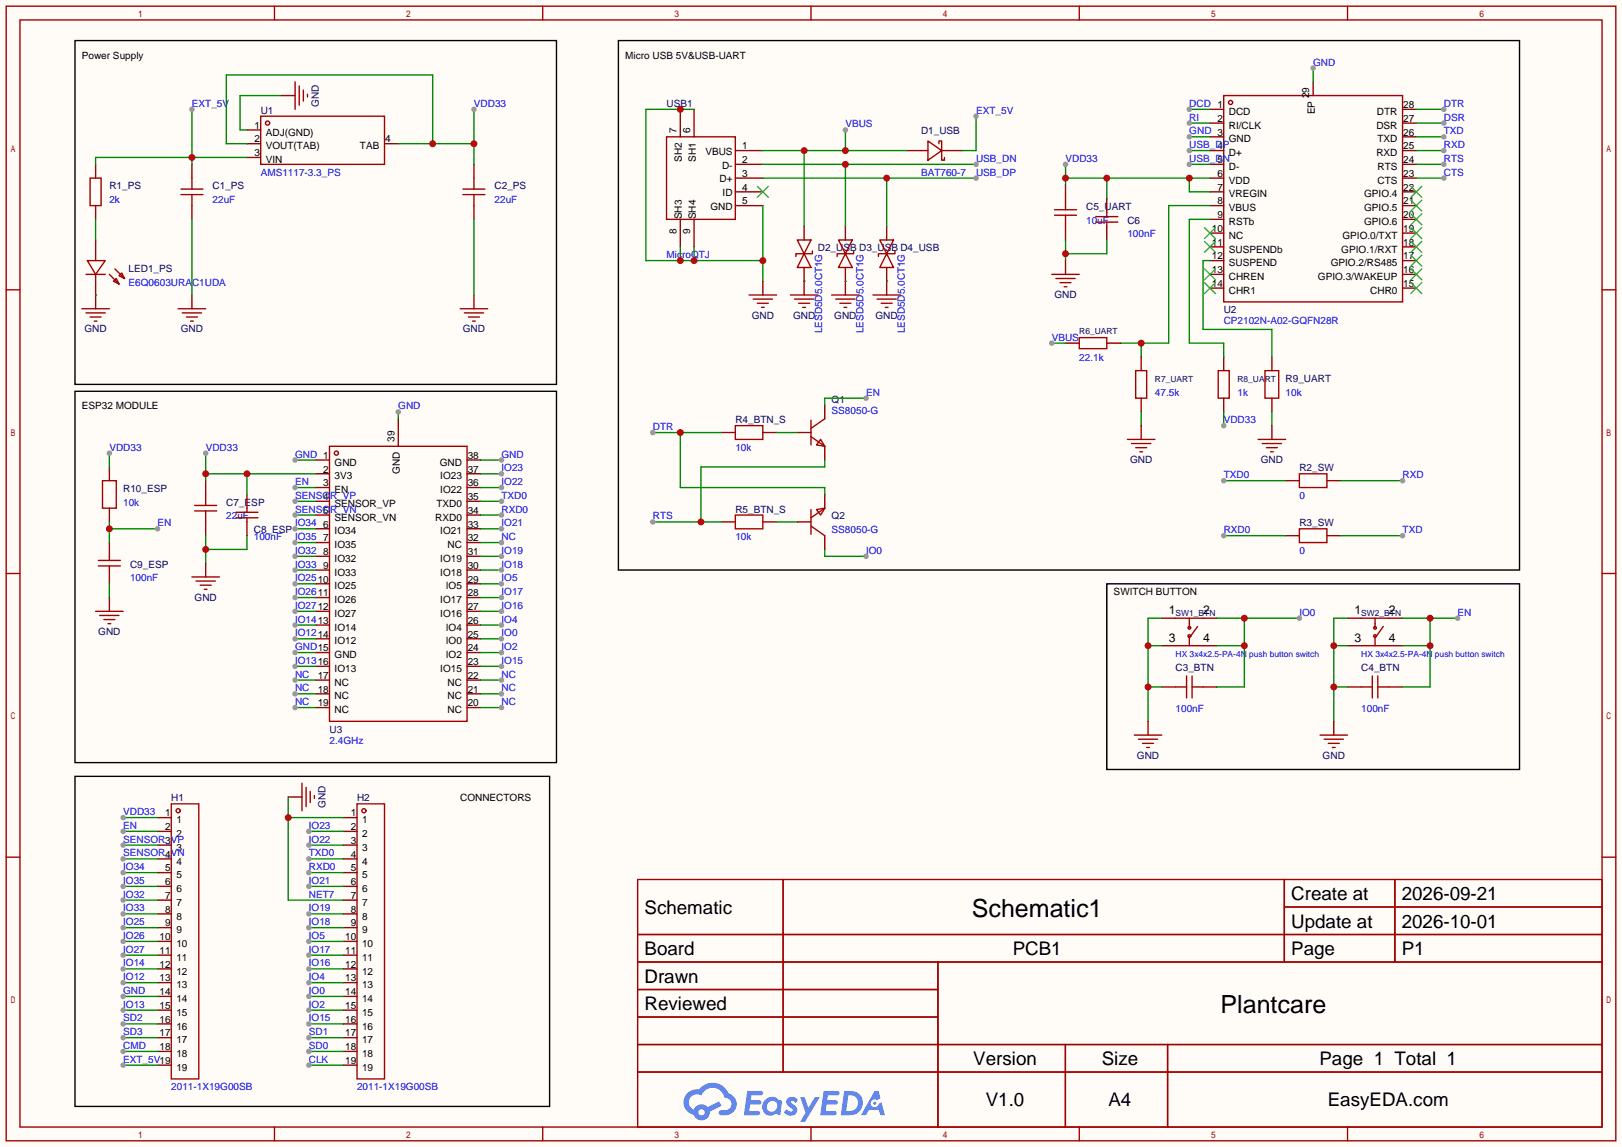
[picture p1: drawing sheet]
<svg xmlns="http://www.w3.org/2000/svg" width="299mm" height="212mm" viewBox="0 0 299 212" stroke-linecap="round" stroke-linejoin="round" font-family="sans-serif">
<path d="M0 0h299.5v211.8h-299.5z" fill="#fffcf7"/>
<g fill="none" stroke="#a10000" stroke-width=".25">
<path d="M1.1 1.1h297.2v209.6h-297.2zM3.7 3.7h292.1v204.5h-292.1zM50.7 1.1v2.6M100.2 1.1v2.6M149.7 1.1v2.6M199.3 1.1v2.6M248.8 1.1v2.6M1.1 53.5h2.6M295.8 53.5h2.5M1.1 105.9h2.6M295.8 105.9h2.5M1.1 158.3h2.6"/>
<path d="M295.8 158.3h2.5M117.7 162.4h178.1v45.8h-178.1zM117.7 172.6h178.1M117.7 177.7h178.1M144.6 162.4v35.6M173.2 177.7v30.5M237.1 162.4v15.3M237.1 167.5h58.7M257.5 162.4v15.3M117.7 182.8h55.5M117.7 192.9h178.1M117.7 187.8h55.5"/>
<path d="M117.7 198h178.1M196.7 192.9v15.3M215.6 192.9v15.3M50.7 208.2v2.5M100.2 208.2v2.5M149.7 208.2v2.5M199.3 208.2v2.5M248.8 208.2v2.5"/>
</g>
<g fill="#5487ff">
<path d="M145.5 202.8a1.3 1.3 0 0 1 1.8 .3l-.4 .6a.54 .54 0 0 0-.9-.2l.1 .2a1.58 1.58 0 0 1 1.1 1.6 1.43 1.43 0 0 1-2.5 .1l.5-.6a.64 .64 0 0 0 .5 .5 .64 .64 0 0 0 .7-.3l-.2-.2a1.6 1.6 0 0 1-1-1.6z"/>
<path d="M147.7 202.7h.9l.7 1.9 1.1-1.9h.9l-2.7 4.5h-.9l1-1.7z"/>
<path d="M138 201.5h1.6a1.31 1.31 0 0 1 1.2 .2 .4 .4 0 0 1-.3 .6h-1.8l-.1 .9h1.6a.4 .4 0 0 1 .4 .4 .4 .4 0 0 1-.4 .4h-1.7l-.2 1.2h.8a1.23 1.23 0 0 1 1.2 .2 .39 .39 0 0 1-.3 .6h-2.7z"/>
<path d="M152.1 201.5h1.6a1.32 1.32 0 0 1 1.3 .2 .39 .39 0 0 1-.4 .6h-1.7l-.2 .9h1.7a.4 .4 0 0 1 .3 .4 .4 .4 0 0 1-.4 .4h-1.7l-.2 1.2h.8a1.23 1.23 0 0 1 1.2 .2 .39 .39 0 0 1-.3 .6h-2.7z"/>
<path d="M161.5 201.5h.7l.4 1.3-.7 .4a.75 .75 0 0 0-1.1 .3 .75 .75 0 0 0 .5 1 .75 .75 0 0 0 .9-.6l.6-.3 .6 2.4h-.9l-.2-1h-1.9l-.5 1h-.9z"/>
<path d="M155.9 201.5l-.7 4.5h1.5a2.27 2.27 0 0 0 2.6-2.3 2.27 2.27 0 0 0-2.7-2.2zM156.6 202.3a1.5 1.5 0 0 1 1.8 1.5 1.5 1.5 0 0 1-1.9 1.4h-.3z"/>
<path d="M141.3 203.1a1.62 1.62 0 0 0-.4 2.1 1.62 1.62 0 0 0 2 .7l.4-.3 .3 .3 .5 .1 .3-2.5-.2-.3h-.4a1.58 1.58 0 0 0-2.5-.1zM141.9 203.6a.99 .99 0 0 1 1.6 .3 .99 .99 0 0 1-.9 1.4 .94 .94 0 0 1-1-.5 .94 .94 0 0 1 .3-1.2z"/>
<path d="M126.9 201.9a2.37 2.37 0 0 0 1.2 4 1.54 1.54 0 0 0 1.7 1 1.54 1.54 0 0 0 1.3-1.6l2.1-1.1-.5-.8-2 1.1a1.57 1.57 0 0 0-2.6 .4 1.5 1.5 0 0 1-.8-2.1 1.5 1.5 0 0 1 2.2-.5 2.23 2.23 0 0 1 2.3-1.4 2.23 2.23 0 0 1 2 1.8 1.16 1.16 0 0 1 1.2 1.1 1.16 1.16 0 0 1-1 1.3h-.7a.47 .47 0 0 0-.6 .3 .47 .47 0 0 0 .4 .6 2.23 2.23 0 0 0 2.3-.7 2.23 2.23 0 0 0 .4-2.3 2.16 2.16 0 0 0-1.3-1.1 3.2 3.2 0 0 0-5.4-.7l-1.2 .1zM129 205.4a.58 .58 0 0 1 1.1 0 .58 .58 0 0 1-1.1 0z"/>
<circle cx="161.5" cy="203.8" r=".28"/>
</g>
<g fill="none" stroke="#a10000" stroke-width=".25">
<path d="M16.6 32.9h2.1v5.1h-2.1zM33.4 35.9h4.1M33.4 34.9h4.1M35.4 32.9v2M35.4 35.9v2.1M48.1 21.5h22.9v8.9h-22.9zM85.5 35.9h4M85.5 34.9h4M87.5 32.9v2M87.5 35.9v2.1M15.9 50.7h3.5M16.1 48.1h3.3l-1.7 2.6z"/>
<path d="M20.2 50.7l1.8 1.8M21.2 49.7l1.8 1.7M21.5 51.4l.5 1.1-1-.6zM22 50.9l.5-.5 .5 1z"/>
<circle cx="49.4" cy="22.7" r=".38"/>
</g>
<path d="M17.7 30.4v2.5M17.7 38v2.5M35.4 30.4v2.5M35.4 38v2.5M45.6 24h2.5M45.6 26.5h2.5M45.6 29.1h2.5M71 26.5h2.5M87.5 30.4v2.5M87.5 38v2.5M17.7 44.3v3.8M17.7 50.7v3.8" fill="none" stroke="#870000" stroke-width=".25"/>
<path d="M35.4 20.2v10.2M45.6 29.1h-27.9v1.3M17.7 40.5v3.8" fill="none" stroke="#008700" stroke-width=".25"/>
<circle cx="35.4" cy="29.1" r=".63" fill="#c00"/>
<circle cx="35.4" cy="20.2" r=".51" fill="#999"/>
<path d="M51.9 17.7h2.6M17.7 54.5v2.5M35.4 54.5v2.5" fill="none" stroke="#870000" stroke-width=".25"/>
<path d="M54.5 15.1v5.1M55.2 15.9v3.5M56 16.6v2.1M56.8 17.4v.5M15.1 57h5.1M15.9 57.8h3.5M16.6 58.5h2.1M17.4 59.3h.5M32.9 57h5.1M33.7 57.8h3.5M34.4 58.5h2M35.2 59.3h.5" fill="none" stroke="#a10000" stroke-width=".25"/>
<path d="M51.9 17.7h-7.6v6.3h1.3M45.6 26.5h-3.8v-12.7h38.1v12.7M73.5 26.5h14M87.5 20.2v10.2M17.7 54.5h.1M35.4 40.5v14" fill="none" stroke="#008700" stroke-width=".25"/>
<g fill="#c00">
<circle cx="79.9" cy="26.5" r=".63"/>
<circle cx="87.5" cy="26.5" r=".63"/>
</g>
<circle cx="87.5" cy="20.2" r=".51" fill="#999"/>
<g fill="none" stroke="#870000" stroke-width=".25">
<path d="M125.6 20.2v5.1M128.1 20.2v5.1M135.8 27.8h5M135.8 30.4h5M135.8 32.9h5M135.8 35.4h5M135.8 38h5M167.5 27.8h2.6M175.1 27.8h2.6M87.5 54.5v2.5M125.6 40.5v5.1M128.1 40.5v5.1"/>
<path d="M148.5 41.8v2.5M148.5 49.4v2.5M156.1 41.8v2.5M156.1 49.4v2.5M163.7 41.8v2.5M163.7 49.4v2.5"/>
</g>
<g fill="none" stroke="#a10000" stroke-width=".25">
<path d="M123.1 25.3h12.7v15.2h-12.7zM170.1 27.8h1.2M171.3 26l2.6 1.8-2.6 1.8zM173.4 26.5v-.5h.5v3.6h.5v-.5M173.9 27.8h1.2M85 57h5M85.7 57.8h3.6M86.5 58.5h2M87.2 59.3h.6M147.2 44.3h2.5l-1.2 2.6zM148.5 46.9l1.2 2.5h-2.5zM150 46.4v.5h-3.1v.5"/>
<path d="M154.8 44.3h2.6l-1.3 2.6zM156.1 46.9l1.3 2.5h-2.6zM157.6 46.4v.5h-3v.5M162.4 44.3h2.6l-1.3 2.6zM163.7 46.9l1.3 2.5h-2.6zM165.2 46.4v.5h-3v.5"/>
</g>
<path d="M140.8 27.8h26.7M148.5 27.8v14M156.1 24v3.8M87.5 40.5v14" fill="none" stroke="#008700" stroke-width=".25"/>
<path d="M13.8 7.5h88.9v63.5h-88.9z" fill="none" stroke="#000" stroke-width=".25"/>
<path d="M139.8 34.4l2.1 2M141.9 34.4l-2.1 2" fill="none" stroke="#3c3" stroke-width=".25"/>
<g fill="#c00">
<circle cx="148.5" cy="27.8" r=".63"/>
<circle cx="156.1" cy="27.8" r=".63"/>
</g>
<circle cx="156.1" cy="24" r=".51" fill="#999"/>
<path d="M180.2 21.5v6.3h-2.5" fill="none" stroke="#008700" stroke-width=".25"/>
<circle cx="180.2" cy="21.5" r=".51" fill="#999"/>
<path d="M140.8 30.4h39.4M156.1 30.4v11.4" fill="none" stroke="#008700" stroke-width=".25"/>
<circle cx="156.1" cy="30.4" r=".63" fill="#c00"/>
<circle cx="180.2" cy="30.4" r=".51" fill="#999"/>
<path d="M140.8 32.9h39.4M163.7 32.9v8.9" fill="none" stroke="#008700" stroke-width=".25"/>
<circle cx="163.7" cy="32.9" r=".63" fill="#c00"/>
<circle cx="180.2" cy="32.9" r=".51" fill="#999"/>
<path d="M128.1 20.2h-8.8v27.9h21.5M140.8 38v13.9M125.6 45.6v2.5M128.1 45.6v2.5" fill="none" stroke="#008700" stroke-width=".25"/>
<g fill="#c00">
<circle cx="125.6" cy="20.2" r=".63"/>
<circle cx="125.6" cy="48.1" r=".63"/>
<circle cx="128.1" cy="48.1" r=".63"/>
<circle cx="140.8" cy="48.1" r=".63"/>
</g>
<g fill="none" stroke="#870000" stroke-width=".25">
<path d="M140.8 51.9v2.6M148.5 51.9v2.6M156.1 51.9v2.6M163.7 51.9v2.6M214.5 114.2h2.5M214.5 119.3h2.5M222.1 114.2h2.6M222.1 119.3h2.6M248.8 114.2h2.5M248.8 119.3h2.5M256.4 114.2h2.6M256.4 119.3h2.6"/>
<path d="M214.5 126.9h2.5M222.1 126.9h2.6M248.8 126.9h2.5M256.4 126.9h2.6"/>
</g>
<g fill="none" stroke="#a10000" stroke-width=".25">
<path d="M138.3 54.5h5.1M139.1 55.2h3.5M139.8 56h2.1M140.6 56.8h.5M145.9 54.5h5.1M146.7 55.2h3.5M147.4 56h2.1M148.2 56.8h.5M153.5 54.5h5.1M154.3 55.2h3.6M155.1 56h2M155.8 56.8h.5"/>
<path d="M161.2 54.5h5M161.9 55.2h3.6M162.7 56h2M163.4 56.8h.6M217 114.2h5.1M217 119.3h5.1M219.6 114.2v1.8M219.6 117.5v1.8M221.1 115.7l-1.3 1.8M251.3 114.2h5.1M251.3 119.3h5.1M253.9 114.2v1.8"/>
<path d="M253.9 117.5v1.8M255.4 115.7l-1.3 1.8M217 126.9h2.1M219.1 124.8v4.1M220.1 126.9h2M220.1 124.8v4.1M251.3 126.9h2.1M253.4 124.8v4.1M254.4 126.9h2M254.4 124.8v4.1"/>
<circle cx="219.6" cy="117.5" r=".25"/>
<circle cx="219.6" cy="116" r=".25"/>
<circle cx="253.9" cy="117.5" r=".25"/>
<circle cx="253.9" cy="116" r=".25"/>
</g>
<path d="M148.5 51.9h.1M156.1 51.9h.1M163.7 51.9h.1M212 119.3h2.5M214.5 114.2h-2.5v19M212 126.9h2.5" fill="none" stroke="#008700" stroke-width=".25"/>
<g fill="#c00">
<circle cx="212" cy="126.9" r=".63"/>
<circle cx="212" cy="119.3" r=".63"/>
</g>
<path d="M224.7 114.2h15.2M224.7 119.3h5M229.7 114.2v12.7h-5" fill="none" stroke="#008700" stroke-width=".25"/>
<g fill="#c00">
<circle cx="229.7" cy="114.2" r=".63"/>
<circle cx="229.7" cy="119.3" r=".63"/>
</g>
<circle cx="239.9" cy="114.2" r=".51" fill="#999"/>
<path d="M212 133.2v2.6" fill="none" stroke="#870000" stroke-width=".25"/>
<path d="M209.4 135.8h5.1M210.2 136.5h3.5M210.9 137.3h2.1M211.7 138h.5" fill="none" stroke="#a10000" stroke-width=".25"/>
<path d="M246.3 119.3h2.5M248.8 114.2h-2.5v19M246.3 126.9h2.5" fill="none" stroke="#008700" stroke-width=".25"/>
<g fill="#c00">
<circle cx="246.3" cy="126.9" r=".63"/>
<circle cx="246.3" cy="119.3" r=".63"/>
</g>
<path d="M246.3 133.2v2.6" fill="none" stroke="#870000" stroke-width=".25"/>
<path d="M243.7 135.8h5.1M244.5 136.5h3.5M245.2 137.3h2.1M246 138h.5" fill="none" stroke="#a10000" stroke-width=".25"/>
<path d="M259 114.2h10.1M259 119.3h5M264 114.2v12.7h-5" fill="none" stroke="#008700" stroke-width=".25"/>
<g fill="#c00">
<circle cx="264" cy="114.2" r=".63"/>
<circle cx="264" cy="119.3" r=".63"/>
</g>
<circle cx="269.1" cy="114.2" r=".51" fill="#999"/>
<path d="M204.3 107.8h76.2v34.3h-76.2z" fill="none" stroke="#000" stroke-width=".25"/>
<path d="M239.9 87.5h5.1v2.5h-5.1zM239.9 97.7h5.1v2.5h-5.1z" fill="none" stroke="#a10000" stroke-width=".25"/>
<path d="M237.4 88.8h2.5M237.4 98.9h2.5M245 88.8h2.5M245 98.9h2.5" fill="none" stroke="#870000" stroke-width=".25"/>
<path d="M225.9 88.8h11.5" fill="none" stroke="#008700" stroke-width=".25"/>
<circle cx="225.9" cy="88.8" r=".51" fill="#999"/>
<path d="M225.9 98.9h11.5" fill="none" stroke="#008700" stroke-width=".25"/>
<circle cx="225.9" cy="98.9" r=".51" fill="#999"/>
<path d="M247.5 88.8h11.5" fill="none" stroke="#008700" stroke-width=".25"/>
<circle cx="259" cy="88.8" r=".51" fill="#999"/>
<path d="M247.5 98.9h11.5" fill="none" stroke="#008700" stroke-width=".25"/>
<circle cx="259" cy="98.9" r=".51" fill="#999"/>
<path d="M135.8 78.6h5v2.6h-5zM149.7 77.6v4.6M152.3 77.3l-2.6 1.8M135.8 95.1h5v2.6h-5zM149.7 94.1v4.6M149.7 80.6l2.6 1.8M149.7 97.2l2.6 1.7M150.7 94.1l1.6-.2-.8 1.2zM151.5 81.2l.8 1.2-1.6-.2zM152.3 93.9l-2.6 1.7" fill="none" stroke="#a10000" stroke-width=".25"/>
<path d="M133.2 79.9h2.6M140.8 79.9h2.6M147.2 79.9h2.5M152.3 74.8v2.5M133.2 96.4h2.6M140.8 96.4h2.6M147.2 96.4h2.5M152.3 82.4v2.6M152.3 91.3v2.6M152.3 98.9v2.6" fill="none" stroke="#870000" stroke-width=".25"/>
<path d="M120.5 79.9h12.7M125.6 79.9v10.1h26.7v1.3M143.4 79.9h3.8M143.4 96.4h3.8" fill="none" stroke="#008700" stroke-width=".25"/>
<circle cx="125.6" cy="79.9" r=".63" fill="#c00"/>
<circle cx="120.5" cy="79.9" r=".51" fill="#999"/>
<path d="M120.5 96.4h12.7M152.3 85v1.2h-22.9v10.2" fill="none" stroke="#008700" stroke-width=".25"/>
<circle cx="129.4" cy="96.4" r=".63" fill="#c00"/>
<circle cx="120.5" cy="96.4" r=".51" fill="#999"/>
<path d="M152.3 101.5v1.2h7.6" fill="none" stroke="#008700" stroke-width=".25"/>
<circle cx="159.9" cy="102.7" r=".51" fill="#999"/>
<path d="M159.9 73.5h-7.6v1.3" fill="none" stroke="#008700" stroke-width=".25"/>
<circle cx="159.9" cy="73.5" r=".51" fill="#999"/>
<g fill="none" stroke="#a10000" stroke-width=".25">
<path d="M225.9 17.7h33.1v38.1h-33.1z"/>
<circle cx="227.2" cy="18.9" r=".38"/>
</g>
<g fill="none" stroke="#870000" stroke-width=".25">
<path d="M242.4 15.1v2.6M223.4 20.2h2.5M223.4 22.7h2.5M223.4 25.3h2.5M223.4 27.8h2.5M223.4 30.4h2.5M223.4 32.9h2.5M223.4 35.4h2.5M223.4 38h2.5M259 20.2h2.5M259 22.7h2.5M259 25.3h2.5"/>
<path d="M259 27.8h2.5M259 30.4h2.5M259 32.9h2.5M259 35.4h2.5M259 38h2.5M223.4 40.5h2.5M223.4 43.1h2.5M223.4 45.6h2.5M223.4 48.1h2.5M223.4 50.7h2.5M223.4 53.2h2.5M259 40.5h2.5"/>
<path d="M259 43.1h2.5M259 45.6h2.5M259 48.1h2.5M259 50.7h2.5M259 53.2h2.5"/>
</g>
<g fill="none" stroke="#3c3" stroke-width=".25">
<path d="M260.5 39.5l2 2M260.5 37l2 2M260.5 34.4l2 2M262.5 39.5l-2 2M262.5 37l-2 2M262.5 34.4l-2 2M222.4 42l2 2.1M222.4 44.6l2 2M222.4 49.7l2 2M222.4 52.2l2 2M224.4 42l-2 2.1M224.4 44.6l-2 2"/>
<path d="M224.4 49.7l-2 2M224.4 52.2l-2 2M260.5 52.2l2 2M260.5 49.7l2 2M260.5 47.1l2 2M260.5 44.6l2 2M260.5 42l2 2.1M262.5 52.2l-2 2M262.5 49.7l-2 2M262.5 47.1l-2 2M262.5 44.6l-2 2M262.5 42l-2 2.1"/>
</g>
<path d="M219.6 20.2h3.8" fill="none" stroke="#008700" stroke-width=".25"/>
<circle cx="219.6" cy="20.2" r=".51" fill="#999"/>
<path d="M219.6 22.7h3.8" fill="none" stroke="#008700" stroke-width=".25"/>
<circle cx="219.6" cy="22.7" r=".51" fill="#999"/>
<path d="M219.6 25.3h3.8" fill="none" stroke="#008700" stroke-width=".25"/>
<circle cx="219.6" cy="25.3" r=".51" fill="#999"/>
<path d="M219.6 27.8h3.8" fill="none" stroke="#008700" stroke-width=".25"/>
<circle cx="219.6" cy="27.8" r=".51" fill="#999"/>
<path d="M219.6 30.4h3.8" fill="none" stroke="#008700" stroke-width=".25"/>
<circle cx="219.6" cy="30.4" r=".51" fill="#999"/>
<path d="M196.7 32.9h26.7M196.7 30.4v3.8M204.3 32.9v3.8M219.6 32.9v2.5h3.8" fill="none" stroke="#008700" stroke-width=".25"/>
<g fill="#c00">
<circle cx="219.6" cy="32.9" r=".63"/>
<circle cx="204.3" cy="32.9" r=".63"/>
<circle cx="196.7" cy="32.9" r=".63"/>
</g>
<circle cx="196.7" cy="30.4" r=".51" fill="#999"/>
<path d="M261.5 20.2h5.1" fill="none" stroke="#008700" stroke-width=".25"/>
<circle cx="266.6" cy="20.2" r=".51" fill="#999"/>
<path d="M261.5 22.7h5.1" fill="none" stroke="#008700" stroke-width=".25"/>
<circle cx="266.6" cy="22.7" r=".51" fill="#999"/>
<path d="M261.5 25.3h5.1" fill="none" stroke="#008700" stroke-width=".25"/>
<circle cx="266.6" cy="25.3" r=".51" fill="#999"/>
<path d="M261.5 30.4h5.1" fill="none" stroke="#008700" stroke-width=".25"/>
<circle cx="266.6" cy="30.4" r=".51" fill="#999"/>
<path d="M261.5 32.9h5.1" fill="none" stroke="#008700" stroke-width=".25"/>
<circle cx="266.6" cy="32.9" r=".51" fill="#999"/>
<path d="M261.5 27.8h5.1" fill="none" stroke="#008700" stroke-width=".25"/>
<circle cx="266.6" cy="27.8" r=".51" fill="#999"/>
<path d="M223.4 38h-7.6v25.4h-8.9M210.7 63.4v2.5" fill="none" stroke="#008700" stroke-width=".25"/>
<circle cx="210.7" cy="63.4" r=".63" fill="#c00"/>
<path d="M242.4 12.6v2.5" fill="none" stroke="#008700" stroke-width=".25"/>
<circle cx="242.4" cy="12.6" r=".51" fill="#999"/>
<path d="M194.7 39.8h4.1M194.7 38.7h4.1M196.7 36.7v2M196.7 39.8v2M204.3 39.2v.8M202.3 41h4.1M202.3 40h4.1M204.3 41v.8" fill="none" stroke="#a10000" stroke-width=".25"/>
<path d="M196.7 34.2v2.5M204.3 36.7v2.5M196.7 41.8v2.5M204.3 41.8v2.5" fill="none" stroke="#870000" stroke-width=".25"/>
<path d="M196.7 44.3v3.8M204.3 44.3v2.6h-7.6" fill="none" stroke="#008700" stroke-width=".25"/>
<circle cx="196.7" cy="46.9" r=".63" fill="#c00"/>
<path d="M196.7 48.1v2.6M196.7 63.4h2.6M204.3 63.4h2.6M210.7 65.9v2.6M210.7 73.5v2.6M225.9 65.9v2.6M225.9 73.5v2.6M234.8 65.9v2.6M234.8 73.5v2.6" fill="none" stroke="#870000" stroke-width=".25"/>
<path d="M194.2 50.7h5.1M194.9 51.4h3.6M195.7 52.2h2M196.5 53h.5M199.3 62.4h5v2h-5zM209.7 68.5h2v5h-2zM224.9 68.5h2v5h-2zM233.6 68.5h2.5v5h-2.5z" fill="none" stroke="#a10000" stroke-width=".25"/>
<path d="M194.2 63.4h2.5" fill="none" stroke="#008700" stroke-width=".25"/>
<circle cx="194.2" cy="63.4" r=".51" fill="#999"/>
<path d="M210.7 76.1v2.5M225.9 76.1v2.5" fill="none" stroke="#008700" stroke-width=".25"/>
<path d="M210.7 78.6v2.6" fill="none" stroke="#870000" stroke-width=".25"/>
<path d="M208.2 81.2h5M208.9 81.9h3.6M209.7 82.7h2M210.4 83.4h.5" fill="none" stroke="#a10000" stroke-width=".25"/>
<circle cx="225.9" cy="78.6" r=".51" fill="#999"/>
<path d="M223.4 48.1h-1.3v12.7h12.7v5.1M223.4 40.5h-3.8v22.9h6.3v2.5M234.8 76.1v2.5M38 98.9v5.1M45.6 98.9v2.6h-7.6" fill="none" stroke="#008700" stroke-width=".25"/>
<g fill="none" stroke="#870000" stroke-width=".25">
<path d="M73.5 77.3v5.1M234.8 78.6v2.6M20.2 86.2v2.6M20.2 93.9v2.5M38 88.8v2.5M38 96.4v2.5M45.6 91.3v2.6M45.6 96.4v2.5M58.3 85h2.5M58.3 87.5h2.5M58.3 90h2.5M58.3 92.6h2.5"/>
<path d="M58.3 95.1h2.5M58.3 97.7h2.5M86.2 85h2.6M86.2 87.5h2.6M86.2 90h2.6M86.2 92.6h2.6M86.2 95.1h2.6M86.2 97.7h2.6M20.2 100.2v2.5M20.2 105.3v2.5M58.3 100.2h2.5M58.3 102.7h2.5"/>
<path d="M58.3 105.3h2.5M58.3 107.8h2.5M58.3 110.4h2.5M58.3 112.9h2.5M58.3 115.4h2.5M58.3 118h2.5M86.2 100.2h2.6M86.2 102.7h2.6M86.2 105.3h2.6M86.2 107.8h2.6M86.2 110.4h2.6M86.2 112.9h2.6"/>
<path d="M86.2 115.4h2.6M86.2 118h2.6M58.3 120.5h2.5M58.3 123.1h2.5M58.3 125.6h2.5M58.3 128.1h2.5M58.3 130.7h2.5M86.2 120.5h2.6M86.2 123.1h2.6M86.2 125.6h2.6M86.2 128.1h2.6M86.2 130.7h2.6"/>
</g>
<g fill="none" stroke="#a10000" stroke-width=".25">
<path d="M18.9 88.8h2.6v5.1h-2.6zM35.9 93.3h4.1M35.9 94.4h4.1M38 91.3v2M38 94.4v2M43.6 95.6h4M43.6 94.6h4M45.6 93.9v.7M45.6 95.6v.8M60.8 82.4h25.4v50.8h-25.4zM232.3 81.2h5.1M233 81.9h3.6"/>
<path d="M233.8 82.7h2M234.6 83.4h.5M18.2 104.5h4M18.2 103.5h4M20.2 102.7v.8M20.2 104.5v.8"/>
<circle cx="62.1" cy="83.7" r=".38"/>
</g>
<path d="M114.2 7.5h166.3v97.8h-166.3z" fill="none" stroke="#000" stroke-width=".25"/>
<circle cx="38" cy="101.5" r=".63" fill="#c00"/>
<path d="M38 83.7v5.1M38 87.5h20.3M45.6 87.5v3.8" fill="none" stroke="#008700" stroke-width=".25"/>
<g fill="#c00">
<circle cx="38" cy="87.5" r=".63"/>
<circle cx="45.6" cy="87.5" r=".63"/>
</g>
<circle cx="38" cy="83.7" r=".51" fill="#999"/>
<path d="M38 104v2.6" fill="none" stroke="#870000" stroke-width=".25"/>
<path d="M35.4 106.6h5.1M36.2 107.3h3.6M37 108.1h2M37.7 108.8h.5" fill="none" stroke="#a10000" stroke-width=".25"/>
<path d="M20.2 96.4v3.8M20.2 97.7h8.9" fill="none" stroke="#008700" stroke-width=".25"/>
<circle cx="20.2" cy="97.7" r=".63" fill="#c00"/>
<circle cx="29.1" cy="97.7" r=".51" fill="#999"/>
<path d="M20.2 83.7v2.5" fill="none" stroke="#008700" stroke-width=".25"/>
<circle cx="20.2" cy="83.7" r=".51" fill="#999"/>
<path d="M54.5 85h3.8M20.2 107.8v2.6" fill="none" stroke="#008700" stroke-width=".25"/>
<path d="M20.2 110.4v2.5" fill="none" stroke="#870000" stroke-width=".25"/>
<path d="M17.7 112.9h5M18.4 113.7h3.6M19.2 114.4h2M19.9 115.2h.5" fill="none" stroke="#a10000" stroke-width=".25"/>
<circle cx="54.5" cy="85" r=".51" fill="#999"/>
<path d="M54.5 90h3.8" fill="none" stroke="#008700" stroke-width=".25"/>
<circle cx="54.5" cy="90" r=".51" fill="#999"/>
<path d="M54.5 92.6h3.8" fill="none" stroke="#008700" stroke-width=".25"/>
<circle cx="54.5" cy="92.6" r=".51" fill="#999"/>
<path d="M54.5 95.1h3.8" fill="none" stroke="#008700" stroke-width=".25"/>
<circle cx="54.5" cy="95.1" r=".51" fill="#999"/>
<path d="M54.5 97.7h3.8" fill="none" stroke="#008700" stroke-width=".25"/>
<circle cx="54.5" cy="97.7" r=".51" fill="#999"/>
<path d="M54.5 100.2h3.8" fill="none" stroke="#008700" stroke-width=".25"/>
<circle cx="54.5" cy="100.2" r=".51" fill="#999"/>
<path d="M54.5 102.7h3.8" fill="none" stroke="#008700" stroke-width=".25"/>
<circle cx="54.5" cy="102.7" r=".51" fill="#999"/>
<path d="M54.5 105.3h3.8" fill="none" stroke="#008700" stroke-width=".25"/>
<circle cx="54.5" cy="105.3" r=".51" fill="#999"/>
<path d="M54.5 107.8h3.8" fill="none" stroke="#008700" stroke-width=".25"/>
<circle cx="54.5" cy="107.8" r=".51" fill="#999"/>
<path d="M54.5 110.4h3.8" fill="none" stroke="#008700" stroke-width=".25"/>
<circle cx="54.5" cy="110.4" r=".51" fill="#999"/>
<path d="M54.5 112.9h3.8" fill="none" stroke="#008700" stroke-width=".25"/>
<circle cx="54.5" cy="112.9" r=".51" fill="#999"/>
<path d="M54.5 115.4h3.8" fill="none" stroke="#008700" stroke-width=".25"/>
<circle cx="54.5" cy="115.4" r=".51" fill="#999"/>
<path d="M54.5 118h3.8" fill="none" stroke="#008700" stroke-width=".25"/>
<circle cx="54.5" cy="118" r=".51" fill="#999"/>
<path d="M54.5 120.5h3.8" fill="none" stroke="#008700" stroke-width=".25"/>
<circle cx="54.5" cy="120.5" r=".51" fill="#999"/>
<path d="M54.5 123.1h3.8" fill="none" stroke="#008700" stroke-width=".25"/>
<circle cx="54.5" cy="123.1" r=".51" fill="#999"/>
<path d="M54.5 125.6h3.8" fill="none" stroke="#008700" stroke-width=".25"/>
<circle cx="54.5" cy="125.6" r=".51" fill="#999"/>
<path d="M54.5 128.1h3.8" fill="none" stroke="#008700" stroke-width=".25"/>
<circle cx="54.5" cy="128.1" r=".51" fill="#999"/>
<path d="M54.5 130.7h3.8" fill="none" stroke="#008700" stroke-width=".25"/>
<circle cx="54.5" cy="130.7" r=".51" fill="#999"/>
<path d="M88.8 85h3.8" fill="none" stroke="#008700" stroke-width=".25"/>
<circle cx="92.6" cy="85" r=".51" fill="#999"/>
<path d="M88.8 87.5h3.8" fill="none" stroke="#008700" stroke-width=".25"/>
<circle cx="92.6" cy="87.5" r=".51" fill="#999"/>
<path d="M88.8 90h3.8" fill="none" stroke="#008700" stroke-width=".25"/>
<circle cx="92.6" cy="90" r=".51" fill="#999"/>
<path d="M88.8 92.6h3.8" fill="none" stroke="#008700" stroke-width=".25"/>
<circle cx="92.6" cy="92.6" r=".51" fill="#999"/>
<path d="M88.8 95.1h3.8" fill="none" stroke="#008700" stroke-width=".25"/>
<circle cx="92.6" cy="95.1" r=".51" fill="#999"/>
<path d="M88.8 97.7h3.8" fill="none" stroke="#008700" stroke-width=".25"/>
<circle cx="92.6" cy="97.7" r=".51" fill="#999"/>
<path d="M88.8 100.2h3.8" fill="none" stroke="#008700" stroke-width=".25"/>
<circle cx="92.6" cy="100.2" r=".51" fill="#999"/>
<path d="M88.8 102.7h3.8" fill="none" stroke="#008700" stroke-width=".25"/>
<circle cx="92.6" cy="102.7" r=".51" fill="#999"/>
<path d="M88.8 105.3h3.8" fill="none" stroke="#008700" stroke-width=".25"/>
<circle cx="92.6" cy="105.3" r=".51" fill="#999"/>
<path d="M88.8 107.8h3.8" fill="none" stroke="#008700" stroke-width=".25"/>
<circle cx="92.6" cy="107.8" r=".51" fill="#999"/>
<path d="M88.8 110.4h3.8" fill="none" stroke="#008700" stroke-width=".25"/>
<circle cx="92.6" cy="110.4" r=".51" fill="#999"/>
<path d="M88.8 112.9h3.8" fill="none" stroke="#008700" stroke-width=".25"/>
<circle cx="92.6" cy="112.9" r=".51" fill="#999"/>
<path d="M88.8 115.4h3.8" fill="none" stroke="#008700" stroke-width=".25"/>
<circle cx="92.6" cy="115.4" r=".51" fill="#999"/>
<path d="M88.8 118h3.8" fill="none" stroke="#008700" stroke-width=".25"/>
<circle cx="92.6" cy="118" r=".51" fill="#999"/>
<path d="M88.8 120.5h3.8" fill="none" stroke="#008700" stroke-width=".25"/>
<circle cx="92.6" cy="120.5" r=".51" fill="#999"/>
<path d="M88.8 123.1h3.8" fill="none" stroke="#008700" stroke-width=".25"/>
<circle cx="92.6" cy="123.1" r=".51" fill="#999"/>
<path d="M88.8 125.6h3.8" fill="none" stroke="#008700" stroke-width=".25"/>
<circle cx="92.6" cy="125.6" r=".51" fill="#999"/>
<path d="M88.8 128.1h3.8" fill="none" stroke="#008700" stroke-width=".25"/>
<circle cx="92.6" cy="128.1" r=".51" fill="#999"/>
<path d="M88.8 130.7h3.8" fill="none" stroke="#008700" stroke-width=".25"/>
<circle cx="92.6" cy="130.7" r=".51" fill="#999"/>
<path d="M73.5 76.1v1.2" fill="none" stroke="#008700" stroke-width=".25"/>
<circle cx="73.5" cy="76.1" r=".51" fill="#999"/>
<path d="M13.8 72.3h88.9v68.5h-88.9z" fill="none" stroke="#000" stroke-width=".25"/>
<g fill="none" stroke="#870000" stroke-width=".25">
<path d="M29.1 158.6h2.5M29.1 156.1h2.5M29.1 153.5h2.5M29.1 151h2.5M63.4 158.6h2.5M63.4 156.1h2.5M63.4 153.5h2.5M63.4 151h2.5M29.1 178.9h2.5M29.1 176.4h2.5M29.1 173.9h2.5M29.1 171.3h2.5"/>
<path d="M29.1 168.8h2.5M29.1 166.2h2.5M29.1 163.7h2.5M29.1 161.2h2.5M63.4 178.9h2.5M63.4 176.4h2.5M63.4 173.9h2.5M63.4 171.3h2.5M63.4 168.8h2.5M63.4 166.2h2.5M63.4 163.7h2.5M63.4 161.2h2.5"/>
<path d="M29.1 196.7h2.5M29.1 194.2h2.5M29.1 191.6h2.5M29.1 189.1h2.5M29.1 186.6h2.5M29.1 184h2.5M29.1 181.5h2.5M63.4 196.7h2.5M63.4 194.2h2.5M63.4 191.6h2.5M63.4 189.1h2.5M63.4 186.6h2.5"/>
<path d="M63.4 184h2.5M63.4 181.5h2.5"/>
</g>
<g fill="none" stroke="#a10000" stroke-width=".25">
<path d="M31.6 148.5h5.1v50.8h-5.1zM65.9 148.5h5.1v50.8h-5.1z"/>
<circle cx="32.9" cy="149.7" r=".38"/>
<circle cx="67.2" cy="149.7" r=".38"/>
</g>
<path d="M57 194.2h6.4" fill="none" stroke="#008700" stroke-width=".25"/>
<circle cx="57" cy="194.2" r=".51" fill="#999"/>
<path d="M57 196.7h6.4" fill="none" stroke="#008700" stroke-width=".25"/>
<circle cx="57" cy="196.7" r=".51" fill="#999"/>
<path d="M57 184h6.4" fill="none" stroke="#008700" stroke-width=".25"/>
<circle cx="57" cy="184" r=".51" fill="#999"/>
<path d="M57 189.1h6.4" fill="none" stroke="#008700" stroke-width=".25"/>
<circle cx="57" cy="189.1" r=".51" fill="#999"/>
<path d="M57 186.6h6.4" fill="none" stroke="#008700" stroke-width=".25"/>
<circle cx="57" cy="186.6" r=".51" fill="#999"/>
<path d="M57 158.6h6.4" fill="none" stroke="#008700" stroke-width=".25"/>
<circle cx="57" cy="158.6" r=".51" fill="#999"/>
<path d="M57 178.9h6.4" fill="none" stroke="#008700" stroke-width=".25"/>
<circle cx="57" cy="178.9" r=".51" fill="#999"/>
<path d="M57 176.4h6.4" fill="none" stroke="#008700" stroke-width=".25"/>
<circle cx="57" cy="176.4" r=".51" fill="#999"/>
<path d="M57 173.9h6.4" fill="none" stroke="#008700" stroke-width=".25"/>
<circle cx="57" cy="173.9" r=".51" fill="#999"/>
<path d="M57 171.3h6.4" fill="none" stroke="#008700" stroke-width=".25"/>
<circle cx="57" cy="171.3" r=".51" fill="#999"/>
<path d="M57 163.7h6.4" fill="none" stroke="#008700" stroke-width=".25"/>
<circle cx="57" cy="163.7" r=".51" fill="#999"/>
<path d="M57 161.2h6.4" fill="none" stroke="#008700" stroke-width=".25"/>
<circle cx="57" cy="161.2" r=".51" fill="#999"/>
<path d="M22.7 163.7h6.4" fill="none" stroke="#008700" stroke-width=".25"/>
<circle cx="22.7" cy="163.7" r=".51" fill="#999"/>
<path d="M57 153.5h6.4" fill="none" stroke="#008700" stroke-width=".25"/>
<circle cx="57" cy="153.5" r=".51" fill="#999"/>
<path d="M22.7 196.7h6.4" fill="none" stroke="#008700" stroke-width=".25"/>
<circle cx="22.7" cy="196.7" r=".51" fill="#999"/>
<path d="M22.7 194.2h6.4" fill="none" stroke="#008700" stroke-width=".25"/>
<circle cx="22.7" cy="194.2" r=".51" fill="#999"/>
<path d="M22.7 191.6h6.4" fill="none" stroke="#008700" stroke-width=".25"/>
<circle cx="22.7" cy="191.6" r=".51" fill="#999"/>
<path d="M22.7 189.1h6.4" fill="none" stroke="#008700" stroke-width=".25"/>
<circle cx="22.7" cy="189.1" r=".51" fill="#999"/>
<path d="M22.7 186.6h6.4" fill="none" stroke="#008700" stroke-width=".25"/>
<circle cx="22.7" cy="186.6" r=".51" fill="#999"/>
<path d="M22.7 184h6.4" fill="none" stroke="#008700" stroke-width=".25"/>
<circle cx="22.7" cy="184" r=".51" fill="#999"/>
<path d="M22.7 181.5h6.4" fill="none" stroke="#008700" stroke-width=".25"/>
<circle cx="22.7" cy="181.5" r=".51" fill="#999"/>
<path d="M22.7 178.9h6.4" fill="none" stroke="#008700" stroke-width=".25"/>
<circle cx="22.7" cy="178.9" r=".51" fill="#999"/>
<path d="M57 156.1h6.4" fill="none" stroke="#008700" stroke-width=".25"/>
<circle cx="57" cy="156.1" r=".51" fill="#999"/>
<path d="M22.7 176.4h6.4" fill="none" stroke="#008700" stroke-width=".25"/>
<circle cx="22.7" cy="176.4" r=".51" fill="#999"/>
<path d="M22.7 173.9h6.4" fill="none" stroke="#008700" stroke-width=".25"/>
<circle cx="22.7" cy="173.9" r=".51" fill="#999"/>
<path d="M22.7 171.3h6.4" fill="none" stroke="#008700" stroke-width=".25"/>
<circle cx="22.7" cy="171.3" r=".51" fill="#999"/>
<path d="M22.7 168.8h6.4" fill="none" stroke="#008700" stroke-width=".25"/>
<circle cx="22.7" cy="168.8" r=".51" fill="#999"/>
<path d="M22.7 166.2h6.4" fill="none" stroke="#008700" stroke-width=".25"/>
<circle cx="22.7" cy="166.2" r=".51" fill="#999"/>
<path d="M57 168.8h6.4" fill="none" stroke="#008700" stroke-width=".25"/>
<circle cx="57" cy="168.8" r=".51" fill="#999"/>
<path d="M22.7 161.2h6.4" fill="none" stroke="#008700" stroke-width=".25"/>
<circle cx="22.7" cy="161.2" r=".51" fill="#999"/>
<path d="M57 181.5h6.4" fill="none" stroke="#008700" stroke-width=".25"/>
<circle cx="57" cy="181.5" r=".51" fill="#999"/>
<path d="M22.7 158.6h6.4" fill="none" stroke="#008700" stroke-width=".25"/>
<circle cx="22.7" cy="158.6" r=".51" fill="#999"/>
<path d="M22.7 156.1h6.4" fill="none" stroke="#008700" stroke-width=".25"/>
<circle cx="22.7" cy="156.1" r=".51" fill="#999"/>
<path d="M22.7 153.5h6.4" fill="none" stroke="#008700" stroke-width=".25"/>
<circle cx="22.7" cy="153.5" r=".51" fill="#999"/>
<path d="M57 191.6h6.4" fill="none" stroke="#008700" stroke-width=".25"/>
<circle cx="57" cy="191.6" r=".51" fill="#999"/>
<path d="M22.7 151h6.4" fill="none" stroke="#008700" stroke-width=".25"/>
<circle cx="22.7" cy="151" r=".51" fill="#999"/>
<path d="M53.2 147.2h2.6" fill="none" stroke="#870000" stroke-width=".25"/>
<path d="M55.8 144.7v5M56.5 145.4v3.6M57.3 146.2v2M58 146.9v.5" fill="none" stroke="#a10000" stroke-width=".25"/>
<path d="M53.2 147.2v19h10.2M53.2 151h10.2" fill="none" stroke="#008700" stroke-width=".25"/>
<circle cx="53.2" cy="151" r=".63" fill="#c00"/>
<path d="M13.8 143.4h87.7v60.9h-87.7z" fill="none" stroke="#000" stroke-width=".25"/>
<g font-size="4.6">
<text x="179.4" y="169.4">Schematic1</text>
<text x="225.4" y="187.1">Plantcare</text>
</g>
<g font-size="3.5">
<text x="238.4" y="166.2">Create at</text>
<text x="258.8" y="166.2">2026-09-21</text>
<text x="119" y="168.8">Schematic</text>
<text x="238.4" y="171.3">Update at</text>
<text x="258.8" y="171.3">2026-10-01</text>
<text x="119" y="176.4">Board</text>
<text x="187" y="176.4">PCB1</text>
<text x="238.4" y="176.4">Page</text>
<text x="258.8" y="176.4">P1</text>
<text x="119" y="181.5">Drawn</text>
<text x="119" y="186.6">Reviewed</text>
<text x="179.7" y="196.7">Version</text>
<text x="203.4" y="196.7">Size</text>
<text x="243.6" y="196.7">Page 1 Total 1</text>
<text x="182" y="204.3">V1.0</text>
<text x="204.7" y="204.3">A4</text>
<text x="245.1" y="204.3">EasyEDA.com</text>
</g>
<g font-size="2.2">
<text x="215.8" y="113.5">1</text>
<text x="222.1" y="113.5">2</text>
<text x="250.1" y="113.5">1</text>
<text x="256.4" y="113.5">2</text>
<text x="215.8" y="118.5">3</text>
<text x="222.1" y="118.5">4</text>
<text x="250.1" y="118.5">3</text>
<text x="256.4" y="118.5">4</text>
</g>
<g font-size="1.8">
<text x="15.1" y="10.8">Power Supply</text>
<text x="115.4" y="10.8">Micro USB 5V&amp;USB-UART</text>
<text x="47" y="23.8">1</text>
<text x="224.8" y="22.5">2</text>
<text x="226.9" y="21.2">DCD</text>
<text x="226.9" y="23.8">RI/CLK</text>
<text x="241.7" y="18.1" transform="rotate(-90 241.7 18.1)">29</text>
<text x="242.7" y="21.1" transform="rotate(-90 242.7 21.1)">EP</text>
<text x="254.1" y="23.8">DSR</text>
<text x="254.2" y="21.2">DTR</text>
<text x="259.1" y="22.5">27</text>
<text x="259.1" y="20">28</text>
<text x="47" y="26.3">2</text>
<text x="47" y="28.9">3</text>
<text x="49.1" y="25">ADJ(GND)</text>
<text x="49.1" y="27.6">VOUT(TAB)</text>
<text x="66.5" y="27.6">TAB</text>
<text x="71.1" y="26.3">4</text>
<text x="124.9" y="24.5" transform="rotate(-90 124.9 24.5)">7</text>
<text x="125.9" y="29.9" transform="rotate(-90 125.9 29.9)">SH2</text>
<text x="127.4" y="24.5" transform="rotate(-90 127.4 24.5)">6</text>
<text x="128.4" y="29.9" transform="rotate(-90 128.4 29.9)">SH1</text>
<text x="130.2" y="28.6">VBUS</text>
<text x="137" y="27.6">1</text>
<text x="224.8" y="27.6">4</text>
<text x="226.9" y="26.3">GND</text>
<text x="226.9" y="28.9">D+</text>
<text x="254.1" y="28.9">RXD</text>
<text x="254.3" y="26.3">TXD</text>
<text x="259.1" y="27.6">25</text>
<text x="259.1" y="25">26</text>
<text x="49.1" y="30.1">VIN</text>
<text x="132.8" y="33.7">D+</text>
<text x="133.3" y="31.1">D-</text>
<text x="137" y="30.1">2</text>
<text x="137" y="32.7">3</text>
<text x="137" y="35.2">4</text>
<text x="224.8" y="30.1">5</text>
<text x="224.8" y="32.7">6</text>
<text x="224.8" y="35.2">7</text>
<text x="226.9" y="31.4">D-</text>
<text x="226.9" y="33.9">VDD</text>
<text x="254.3" y="33.9">CTS</text>
<text x="254.3" y="31.4">RTS</text>
<text x="259.1" y="35.2">22</text>
<text x="259.1" y="32.7">23</text>
<text x="259.1" y="30.1">24</text>
<text x="125.9" y="40.5" transform="rotate(-90 125.9 40.5)">SH3</text>
<text x="128.4" y="40.5" transform="rotate(-90 128.4 40.5)">SH4</text>
<text x="131.1" y="38.8">GND</text>
<text x="133.4" y="36.2">ID</text>
<text x="137" y="37.7">5</text>
<text x="224.8" y="37.7">8</text>
<text x="224.8" y="40.3">9</text>
<text x="226.9" y="36.5">VREGIN</text>
<text x="226.9" y="39">VBUS</text>
<text x="226.9" y="41.6">RSTb</text>
<text x="251.9" y="41.6">GPIO.6</text>
<text x="251.9" y="39">GPIO.5</text>
<text x="251.9" y="36.5">GPIO.4</text>
<text x="259.1" y="40.3">20</text>
<text x="259.1" y="37.7">21</text>
<text x="124.9" y="43.3" transform="rotate(-90 124.9 43.3)">8</text>
<text x="127.4" y="43.3" transform="rotate(-90 127.4 43.3)">9</text>
<text x="223.8" y="42.8">10</text>
<text x="223.8" y="45.4">11</text>
<text x="223.8" y="47.9">12</text>
<text x="226.9" y="44.1">NC</text>
<text x="226.9" y="46.6">SUSPENDb</text>
<text x="247.6" y="46.6">GPIO.1/RXT</text>
<text x="247.9" y="44.1">GPIO.0/TXT</text>
<text x="259.1" y="47.9">17</text>
<text x="259.1" y="45.4">18</text>
<text x="259.1" y="42.8">19</text>
<text x="223.8" y="50.4">13</text>
<text x="223.8" y="53">14</text>
<text x="226.9" y="49.2">SUSPEND</text>
<text x="226.9" y="51.7">CHREN</text>
<text x="243.3" y="51.7">GPIO.3/WAKEUP</text>
<text x="245.7" y="49.2">GPIO.2/RS485</text>
<text x="259.1" y="53">15</text>
<text x="259.1" y="50.4">16</text>
<text x="226.9" y="54.3">CHR1</text>
<text x="253" y="54.3">CHR0</text>
<text x="15.1" y="75.6">ESP32 MODULE</text>
<text x="72.8" y="81.6" transform="rotate(-90 72.8 81.6)">39</text>
<text x="59.7" y="87.3">2</text>
<text x="59.7" y="89.8">3</text>
<text x="61.8" y="86">GND</text>
<text x="61.8" y="88.5">3V3</text>
<text x="73.8" y="87.5" transform="rotate(-90 73.8 87.5)">GND</text>
<text x="81.2" y="86">GND</text>
<text x="81.3" y="88.5">IO23</text>
<text x="86.4" y="89.8">36</text>
<text x="86.4" y="87.3">37</text>
<text x="86.4" y="84.7">38</text>
<text x="59.7" y="92.4">4</text>
<text x="59.7" y="94.9">5</text>
<text x="61.8" y="91.1">EN</text>
<text x="61.8" y="93.6">SENSOR_VP</text>
<text x="80.6" y="93.6">TXD0</text>
<text x="81.3" y="91.1">IO22</text>
<text x="86.4" y="94.9">34</text>
<text x="86.4" y="92.4">35</text>
<text x="59.7" y="97.4">6</text>
<text x="59.7" y="100">7</text>
<text x="61.8" y="96.2">SENSOR_VN</text>
<text x="61.8" y="98.7">IO34</text>
<text x="61.8" y="101.2">IO35</text>
<text x="80.4" y="96.2">RXD0</text>
<text x="81.3" y="98.7">IO21</text>
<text x="82.6" y="101.2">NC</text>
<text x="86.4" y="100">32</text>
<text x="86.4" y="97.4">33</text>
<text x="59.7" y="102.5">8</text>
<text x="59.7" y="105.1">9</text>
<text x="61.8" y="103.8">IO32</text>
<text x="61.8" y="106.3">IO33</text>
<text x="81.3" y="106.3">IO18</text>
<text x="81.3" y="103.8">IO19</text>
<text x="86.4" y="107.6">29</text>
<text x="86.4" y="105.1">30</text>
<text x="86.4" y="102.5">31</text>
<text x="61.8" y="108.9">IO25</text>
<text x="61.8" y="111.4">IO26</text>
<text x="61.8" y="113.9">IO27</text>
<text x="81.3" y="113.9">IO16</text>
<text x="81.3" y="111.4">IO17</text>
<text x="82.3" y="108.9">IO5</text>
<text x="86.4" y="112.7">27</text>
<text x="86.4" y="110.1">28</text>
<text x="205.6" y="109.9">SWITCH BUTTON</text>
<text x="61.8" y="116.5">IO14</text>
<text x="61.8" y="119">IO12</text>
<text x="82.3" y="119">IO0</text>
<text x="82.3" y="116.5">IO4</text>
<text x="86.4" y="117.8">25</text>
<text x="86.4" y="115.2">26</text>
<text x="58.7" y="125.4">17</text>
<text x="61.8" y="121.6">GND</text>
<text x="61.8" y="124.1">IO13</text>
<text x="81.3" y="124.1">IO15</text>
<text x="82.3" y="121.6">IO2</text>
<text x="86.4" y="125.4">22</text>
<text x="86.4" y="122.8">23</text>
<text x="86.4" y="120.3">24</text>
<text x="58.7" y="127.9">18</text>
<text x="58.7" y="130.5">19</text>
<text x="61.8" y="126.6">NC</text>
<text x="61.8" y="129.2">NC</text>
<text x="61.8" y="131.7">NC</text>
<text x="82.6" y="131.7">NC</text>
<text x="82.6" y="129.2">NC</text>
<text x="82.6" y="126.6">NC</text>
<text x="86.4" y="130.5">20</text>
<text x="86.4" y="127.9">21</text>
<text x="85" y="148">CONNECTORS</text>
<text x="30.5" y="155.9">3</text>
<text x="30.5" y="153.3">2</text>
<text x="30.5" y="150.8">1</text>
<text x="32.6" y="154.6">2</text>
<text x="32.6" y="152">1</text>
<text x="64.8" y="155.9">3</text>
<text x="64.8" y="153.3">2</text>
<text x="64.8" y="150.8">1</text>
<text x="66.9" y="154.6">2</text>
<text x="66.9" y="152">1</text>
<text x="30.5" y="160.9">5</text>
<text x="30.5" y="158.4">4</text>
<text x="32.6" y="159.7">4</text>
<text x="32.6" y="157.1">3</text>
<text x="64.8" y="160.9">5</text>
<text x="64.8" y="158.4">4</text>
<text x="66.9" y="159.7">4</text>
<text x="66.9" y="157.1">3</text>
<text x="30.5" y="166">7</text>
<text x="30.5" y="163.5">6</text>
<text x="32.6" y="167.3">7</text>
<text x="32.6" y="164.7">6</text>
<text x="32.6" y="162.2">5</text>
<text x="64.8" y="166">7</text>
<text x="64.8" y="163.5">6</text>
<text x="66.9" y="167.3">7</text>
<text x="66.9" y="164.7">6</text>
<text x="66.9" y="162.2">5</text>
<text x="29.4" y="173.6">10</text>
<text x="30.5" y="171.1">9</text>
<text x="30.5" y="168.6">8</text>
<text x="32.6" y="172.4">9</text>
<text x="32.6" y="169.8">8</text>
<text x="63.7" y="173.6">10</text>
<text x="64.8" y="171.1">9</text>
<text x="64.8" y="168.6">8</text>
<text x="66.9" y="172.4">9</text>
<text x="66.9" y="169.8">8</text>
<text x="29.4" y="178.7">12</text>
<text x="29.4" y="176.2">11</text>
<text x="32.6" y="180">12</text>
<text x="32.6" y="177.4">11</text>
<text x="32.6" y="174.9">10</text>
<text x="63.7" y="178.7">12</text>
<text x="63.7" y="176.2">11</text>
<text x="66.9" y="180">12</text>
<text x="66.9" y="177.4">11</text>
<text x="66.9" y="174.9">10</text>
<text x="29.4" y="183.8">14</text>
<text x="29.4" y="181.3">13</text>
<text x="32.6" y="185.1">14</text>
<text x="32.6" y="182.5">13</text>
<text x="63.7" y="183.8">14</text>
<text x="63.7" y="181.3">13</text>
<text x="66.9" y="185.1">14</text>
<text x="66.9" y="182.5">13</text>
<text x="29.4" y="191.4">17</text>
<text x="29.4" y="188.9">16</text>
<text x="29.4" y="186.3">15</text>
<text x="32.6" y="190.1">16</text>
<text x="32.6" y="187.6">15</text>
<text x="63.7" y="191.4">17</text>
<text x="63.7" y="188.9">16</text>
<text x="63.7" y="186.3">15</text>
<text x="66.9" y="190.1">16</text>
<text x="66.9" y="187.6">15</text>
<text x="29.4" y="194">18</text>
<text x="32.6" y="197.8">19</text>
<text x="32.6" y="195.2">18</text>
<text x="32.6" y="192.7">17</text>
<text x="63.7" y="196.5">19</text>
<text x="63.7" y="194">18</text>
<text x="66.9" y="197.8">19</text>
<text x="66.9" y="195.2">18</text>
<text x="66.9" y="192.7">17</text>
</g>
<g font-size="1.8" fill="#00f">
<text x="242.4" y="12.1">GND</text>
<text x="35.4" y="19.7">EXT_5V</text>
<text x="87.5" y="19.7">VDD33</text>
<text x="156.1" y="23.5">VBUS</text>
<text x="180.2" y="21">EXT_5V</text>
<text x="219.6" y="19.7">DCD 1</text>
<text x="219.6" y="22.3">RI</text>
<text x="266.6" y="19.7">DTR</text>
<text x="266.6" y="22.3">DSR</text>
<text x="180.2" y="29.9">USB_DN</text>
<text x="196.7" y="29.9">VDD33</text>
<text x="219.6" y="24.8">GND 3</text>
<text x="219.6" y="27.4">USB_DP</text>
<text x="219.6" y="29.9">USB_DN</text>
<text x="266.6" y="24.8">TXD</text>
<text x="266.6" y="29.9">RTS</text>
<text x="266.6" y="27.4">RXD</text>
<text x="48.1" y="32.4">AMS1117-3.3_PS</text>
<text x="170.1" y="32.4">BAT760-7</text>
<text x="180.2" y="32.4">USB_DP</text>
<text x="266.6" y="32.4">CTS</text>
<text x="20.2" y="37.5">2k</text>
<text x="39.2" y="37.5">22uF</text>
<text x="91.3" y="37.5">22uF</text>
<text x="200.5" y="41.3">10uF</text>
<text x="123.1" y="47.7">MicroQTJ</text>
<text x="208.2" y="43.9">100nF</text>
<text x="23.7" y="52.8">E6Q0603URAC1UDA</text>
<text x="225.9" y="59.9">CP2102N-A02-GQFN28R</text>
<text x="151.8" y="61.5" transform="rotate(-90 151.8 61.5)">LESD5D5.0CT1G</text>
<text x="159.4" y="61.5" transform="rotate(-90 159.4 61.5)">LESD5D5.0CT1G</text>
<text x="167.1" y="61.5" transform="rotate(-90 167.1 61.5)">LESD5D5.0CT1G</text>
<text x="194.2" y="62.9">VBUS</text>
<text x="199.3" y="66.7">22.1k</text>
<text x="73.5" y="75.6">GND</text>
<text x="153.5" y="76.4">SS8050-G</text>
<text x="159.9" y="73.1">EN</text>
<text x="213.2" y="73.1">47.5k</text>
<text x="228.5" y="73.1">1k</text>
<text x="237.4" y="73.1">10k</text>
<text x="20.2" y="83.2">VDD33</text>
<text x="38" y="83.2">VDD33</text>
<text x="120.5" y="79.4">DTR</text>
<text x="135.8" y="83.2">10k</text>
<text x="225.9" y="78.2">VDD33</text>
<text x="54.5" y="84.5">GND 1</text>
<text x="54.5" y="89.6">EN</text>
<text x="92.6" y="84.5">GND</text>
<text x="92.6" y="87">IO23</text>
<text x="92.6" y="89.6">IO22</text>
<text x="225.9" y="88.3">TXD0</text>
<text x="259" y="88.3">RXD</text>
<text x="22.7" y="93.4">10k</text>
<text x="41.8" y="95.9">22uF</text>
<text x="54.5" y="92.1">SENSOR_VP</text>
<text x="54.5" y="94.7">SENSOR_VN</text>
<text x="92.6" y="92.1">TXD0</text>
<text x="92.6" y="94.7">RXD0</text>
<text x="120.5" y="95.9">RTS</text>
<text x="239.9" y="92.1">0</text>
<text x="29.1" y="97.2">EN</text>
<text x="46.9" y="99.7">100nF</text>
<text x="54.5" y="97.2">IO34</text>
<text x="54.5" y="99.7">IO35</text>
<text x="92.6" y="97.2">IO21</text>
<text x="92.6" y="99.7">NC</text>
<text x="135.8" y="99.7">10k</text>
<text x="153.5" y="98.5">SS8050-G</text>
<text x="225.9" y="98.5">RXD0</text>
<text x="259" y="98.5">TXD</text>
<text x="24" y="107.4">100nF</text>
<text x="54.5" y="102.3">IO32</text>
<text x="54.5" y="104.8">IO33</text>
<text x="54.5" y="107.4">IO2510</text>
<text x="92.6" y="102.3">IO19</text>
<text x="92.6" y="104.8">IO18</text>
<text x="92.6" y="107.4">IO5</text>
<text x="159.9" y="102.3">IO0</text>
<text x="239.9" y="102.3">0</text>
<text x="54.5" y="109.9">IO2611</text>
<text x="54.5" y="112.4">IO2712</text>
<text x="92.6" y="109.9">IO17</text>
<text x="92.6" y="112.4">IO16</text>
<text x="239.9" y="113.7">IO0</text>
<text x="269.1" y="113.7">EN</text>
<text x="54.5" y="115">IO1413</text>
<text x="54.5" y="117.5">IO1214</text>
<text x="92.6" y="115">IO4</text>
<text x="92.6" y="117.5">IO0</text>
<text x="54.5" y="120.1">GND15</text>
<text x="54.5" y="122.6">IO1316</text>
<text x="54.5" y="125.1">NC</text>
<text x="92.6" y="120.1">IO2</text>
<text x="92.6" y="122.6">IO15</text>
<text x="92.6" y="125.1">NC</text>
<text x="54.5" y="127.7">NC</text>
<text x="54.5" y="130.2">NC</text>
<text x="92.6" y="127.7">NC</text>
<text x="92.6" y="130.2">NC</text>
<text x="217" y="131.5">100nF</text>
<text x="251.3" y="131.5">100nF</text>
<text x="60.8" y="137.3">2.4GHz</text>
<text x="22.7" y="155.6">SENSOR_VP</text>
<text x="22.7" y="153.1">EN</text>
<text x="22.7" y="150.5">VDD33</text>
<text x="57" y="153.1">IO23</text>
<text x="57" y="155.6">IO22</text>
<text x="22.7" y="160.7">IO34</text>
<text x="22.7" y="158.2">SENSOR_VN</text>
<text x="57" y="158.2">TXD0</text>
<text x="57" y="160.7">RXD0</text>
<text x="22.7" y="163.2">IO35</text>
<text x="22.7" y="165.8">IO32</text>
<text x="57" y="163.2">IO21</text>
<text x="57" y="165.8">NET7</text>
<text x="22.7" y="173.4">IO26</text>
<text x="22.7" y="170.9">IO25</text>
<text x="22.7" y="168.3">IO33</text>
<text x="57" y="173.4">IO5</text>
<text x="57" y="170.9">IO18</text>
<text x="57" y="168.3">IO19</text>
<text x="22.7" y="178.5">IO14</text>
<text x="22.7" y="175.9">IO27</text>
<text x="57" y="178.5">IO16</text>
<text x="57" y="175.9">IO17</text>
<text x="22.7" y="183.6">GND</text>
<text x="22.7" y="181">IO12</text>
<text x="57" y="183.6">IO0</text>
<text x="57" y="181">IO4</text>
<text x="22.7" y="191.2">SD3</text>
<text x="22.7" y="188.6">SD2</text>
<text x="22.7" y="186.1">IO13</text>
<text x="57" y="188.6">IO15</text>
<text x="57" y="186.1">IO2</text>
<text x="57" y="191.2">SD1</text>
<text x="22.7" y="196.3">EXT_5V19</text>
<text x="22.7" y="193.7">CMD</text>
<text x="57" y="193.7">SD0</text>
<text x="57" y="196.3">CLK</text>
<text x="31.6" y="201.3">2011-1X19G00SB</text>
<text x="65.9" y="201.3">2011-1X19G00SB</text>
</g>
<g font-size="1.8" fill="#000080">
<text x="48.1" y="21">U1</text>
<text x="58.8" y="19.7" transform="rotate(-90 58.8 19.7)">GND</text>
<text x="123.1" y="19.7">USB1</text>
<text x="170.1" y="24.8">D1_USB</text>
<text x="20.2" y="35">R1_PS</text>
<text x="39.2" y="35">C1_PS</text>
<text x="91.3" y="35">C2_PS</text>
<text x="200.5" y="38.8">C5_UART</text>
<text x="208.2" y="41.3">C6</text>
<text x="151" y="46.4">D2_USB D3_USB D4_USB</text>
<text x="23.7" y="50.2">LED1_PS</text>
<text x="138.8" y="58.8">GND</text>
<text x="146.4" y="58.8">GND</text>
<text x="154" y="58.8">GND</text>
<text x="161.6" y="58.8">GND</text>
<text x="194.7" y="55">GND</text>
<text x="225.9" y="57.8">U2</text>
<text x="15.6" y="61.4">GND</text>
<text x="33.4" y="61.4">GND</text>
<text x="85.4" y="61.4">GND</text>
<text x="237.4" y="70.5">R9_UART</text>
<text x="153.5" y="74.3">Q1</text>
<text x="135.8" y="78.2">R4_BTN_S</text>
<text x="208.6" y="85.5">GND</text>
<text x="232.8" y="85.5">GND</text>
<text x="239.9" y="87">R2_SW</text>
<text x="22.7" y="90.9">R10_ESP</text>
<text x="41.8" y="93.4">C7_ESP</text>
<text x="135.8" y="94.7">R5_BTN_S</text>
<text x="153.5" y="95.9">Q2</text>
<text x="46.9" y="98.5">C8_ESP</text>
<text x="239.9" y="97.2">R3_SW</text>
<text x="24" y="104.8">C9_ESP</text>
<text x="35.9" y="110.9">GND</text>
<text x="18.1" y="117.3">GND</text>
<text x="217" y="123.9">C3_BTN</text>
<text x="251.3" y="123.9">C4_BTN</text>
<text x="60.8" y="135.3">U3</text>
<text x="209.9" y="140.1">GND</text>
<text x="244.2" y="140.1">GND</text>
<text x="31.6" y="148">H1</text>
<text x="60.1" y="149.2" transform="rotate(-90 60.1 149.2)">GND</text>
<text x="65.9" y="148">H2</text>
</g>
<g font-size="1.6" fill="#000080">
<text x="199.3" y="61.6">R6_UART</text>
<text x="213.2" y="70.5">R7_UART</text>
<text x="228.5" y="70.5">R8_UART</text>
<text x="217" y="113.7">SW1_BTN</text>
<text x="251.3" y="113.7">SW2_BTN</text>
</g>
<g font-size="1.6" fill="#00f">
<text x="217" y="121.3">HX 3x4x2.5-PA-4N push button switch</text>
<text x="251.3" y="121.3">HX 3x4x2.5-PA-4N push button switch</text>
</g>
</svg>
